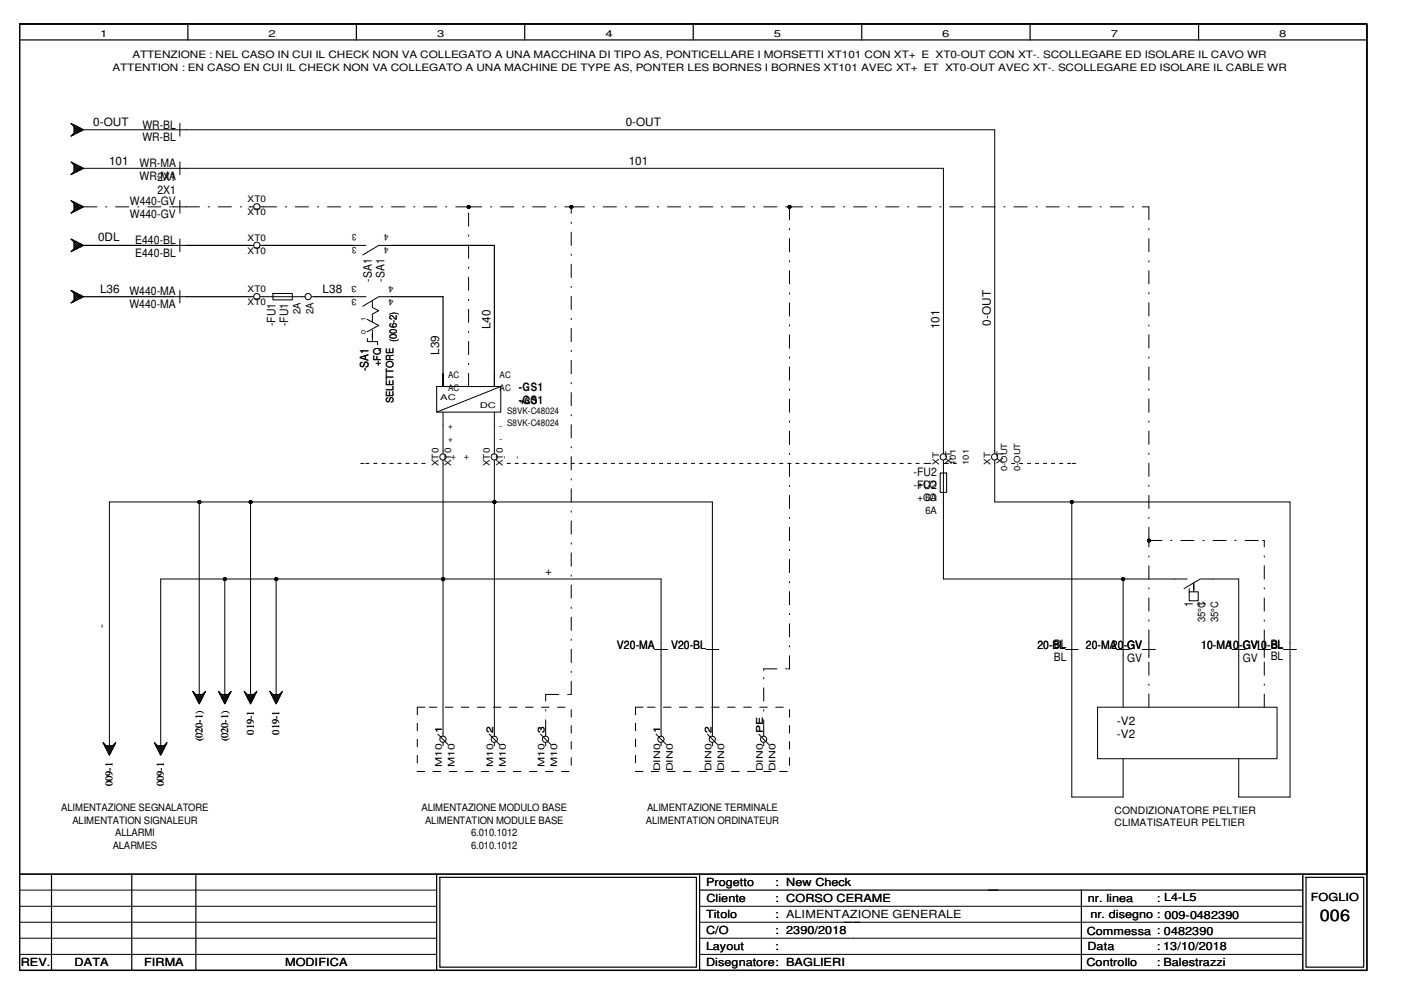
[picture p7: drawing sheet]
<svg xmlns="http://www.w3.org/2000/svg" width="297mm" height="210mm" viewBox="0 0 297 210" stroke-linecap="round" stroke-linejoin="round" font-family="sans-serif">
<path d="M4.1 5.1h285.7v200.6h-285.7zM276.2 185.3v20.4" fill="none" stroke="#000" stroke-width=".3"/>
<g fill="none" stroke="#000" stroke-width=".25">
<path d="M4.1 5.1h285.7v200.6h-285.7zM4.1 5.1h285.7v180.2h-285.7zM4.1 8.5h285.7M39.8 5.1v3.4M75.6 5.1v3.4M111.2 5.1v3.4M147 5.1v3.4M182.7 5.1v3.4M218.4 5.1v3.4M254.1 5.1v3.4M17.7 52h19.1M39.5 52h13.6"/>
<path d="M55.8 52h19.1M83.1 52h21.7v27.2M17.7 62.9h19.1M39.5 62.9h13.6M66.7 62.9h8.2M83.1 62.9h10.8v16.3M4.1 185.3h285.7M10.9 185.3v20.4M27.9 185.3v20.4M41.5 185.3v20.4M92.6 185.3v20.4M93.3 186h54.4v19.1h-54.4z"/>
<path d="M148.3 185.3v20.4M148.3 188.7h127.9M229.3 188.7v17M276.9 186h12.2v19.1h-12.2z"/>
</g>
<g fill="none" stroke="#000" stroke-width=".21">
<path d="M15 34.3l2.7 1.4-2.7 1.3 .7-.6v-1.4zM15 26.2l2.7 1.3-2.7 1.4 .7-.7v-1.4zM15.2 36.9v.1M15.2 28.8h.1M15.2 34.4v.1M15.2 26.2v.1M15.3 34.6l.1-.1 1.6 1.6 .5-.5M15.3 26.5l.1-.1 1.6 1.5 .5-.5M15.5 36.5l.2 .2M15.5 28.4l.2 .1M15.7 35.4l.5-.5 1 1M15.7 34.7l-.2 .1"/>
<path d="M15.7 35.2l1 1M15.7 35.6l.8 .7M15.7 36.3l.3 .3M15.7 27.3l.5-.5 1 1M15.7 26.5l-.2 .2M15.7 27l1 1M15.7 27.4l.8 .8M15.7 28.2l.3 .2M16 34.8l-.3 .3M16 26.6l-.3 .3M16.5 35.1l-.8 .7M16.5 26.9l-.8 .7"/>
<path d="M16.7 35.2l-1 1M16.7 27l-1 1M17.2 35.4l-1 1-.5-.5M17.2 27.3l-1 1-.5-.5M17.5 35.8l-.5-.5-1.6 1.5-.1-.1M17.5 27.6l-.5-.5-1.6 1.6-.1-.1M17.7 35.7h182.3v60.5M17.7 27.5h193.2v68.7M38.1 26.2v2.7M38.1 34.3v2.7M15 42.5l2.7 1.4-2.7 1.3 .7-.7v-1.3zM15 50.7l2.7 1.3-2.7 1.4 .7-.7v-1.3z"/>
<path d="M15.2 42.6h.1M15.2 45.1h.1M15.2 53.3h.1M15.2 50.7v.1M15.3 42.8l.1-.1 1.6 1.5 .5-.5M15.3 51l.1-.2 1.6 1.6 .5-.5M15.5 44.7l.2 .2M15.5 52.9l.2 .1M15.7 43.6l.5-.5 1 1M15.7 42.8l-.2 .2M15.7 43.3l1 1.1M15.7 43.7l.8 .8"/>
<path d="M15.7 44.5l.3 .2M15.7 51.7l.5-.5 1 1.1M15.7 51l-.2 .1M15.7 51.5l1 1M15.7 51.9l.8 .8M15.7 52.7l.3 .2M16 43l-.3 .2M16 51.1l-.3 .3M16.5 43.2l-.8 .8M16.5 51.4l-.8 .7M16.7 43.3l-1 1.1M16.7 51.5l-1 1"/>
<path d="M17.2 43.6l-1 1-.5-.5M17.2 51.8l-1 1-.5-.5M17.5 44l-.5-.5-1.6 1.5-.1-.1M17.5 52.2l-.5-.6-1.6 1.6-.1-.1M17.7 43.9h2.8M22.4 43.9h.2M24.5 43.9h2.8M29.2 43.9h.3M31.3 43.9h2.8M36 43.9h.2M36.4 43.9h5.9M36.8 52h2.7"/>
<path d="M38.1 42.5v2.7M38.1 50.7v2.7M44.2 43.9h.2M46.3 43.9h2.8M51 43.9h.2M52.8 43.9h1M53.1 52h.7M55.2 43.9h3.4M55.2 52h.6M60.5 43.9h.2M62.6 43.9h2.8M67.3 43.9h.3"/>
<path d="M69.4 43.9h2.8M74.1 43.9h.2M74.9 52h2.7M76.2 43.9h2.8M80.9 43.9h.2M83 43.9h2.8M83.1 52h-2.8l-3.4 2.1M87.7 43.9h.3M89.8 43.9h2.8M94.5 43.9h.2M96.6 43.9h5.5M99.4 43.9v.3"/>
<path d="M99.4 45.2v2.8M99.4 49.8v.3M99.4 51.9v2.9M99.4 56.6v.3M99.4 58.8v2.8M104 43.9h.3M106.1 43.9h2.8M110.8 43.9h.3M112.9 43.9h2.8M117.6 43.9h.3M119.8 43.9h4.1M121.1 43.9v1.3"/>
<path d="M121.1 47.1v.3M121.1 49.2v2.8M121.1 53.9v.2M121.1 56v2.8M125.8 43.9h.2M127.9 43.9h2.8M132.6 43.9h.2M134.7 43.9h2.8M139.4 43.9h.2M141.5 43.9h2.8M146.2 43.9h.2M148.3 43.9h2.8"/>
<path d="M153 43.9h.2M155.1 43.9h2.8M159.8 43.9h.2M161.9 43.9h2.8M166.6 43.9h.2M167 43.9h3.2M167.4 43.9v2.7M167.4 48.5v.2M167.4 50.6v2.8M167.4 55.3v.2M167.4 57.4v2.8M172 43.9h.3"/>
<path d="M174.2 43.9h2.7M178.9 43.9h.2M181 43.9h2.8M185.6 43.9h.3M187.8 43.9h2.8M192.4 43.9h.3M194.6 43.9h2.8M199.3 43.9h.2M201.4 43.9h2.8M206 43.9h.3M208.2 43.9h2.8M212.8 43.9h.3"/>
<path d="M215 43.9h2.8M219.7 43.9h.2M221.8 43.9h2.8M226.4 43.9h.3M228.6 43.9h2.8M233.3 43.9h.2M235.4 43.9h2.8M240.1 43.9h.2M242.2 43.9h1.4v2.7M243.6 48.5v.2M243.6 50.6v2.8M243.6 55.3v.2"/>
<path d="M243.6 57.4v2.8M15 61.6l2.7 1.3-2.7 1.4 .7-.7v-1.4zM15.2 64.1v.1M15.2 61.6h.1M15.3 61.8l.1-.1 1.6 1.6 .5-.5M15.5 63.8l.2 .1M15.7 62.6l.5-.5 1 1.1M15.7 61.9l-.2 .1M15.7 62.4l1 1M15.7 62.8l.8 .7M15.7 63.5l.3 .3M16 62l-.3 .2"/>
<path d="M16.5 62.3l-.8 .7M16.7 62.4l-1 1M17.2 62.7l-1 1-.5-.5M17.5 63l-.5-.5-1.6 1.6-.1-.1M36.8 62.9h2.7M38.1 61.6v2.7M53.1 62.9h.7M55.2 62.9h9.5M57.9 62.2h4.1v1.4h-4.1zM66 62.9h.7M74.9 62.9h2.7M77.8 67.7l2.5 1.3-2.5 1.4"/>
<path d="M77.9 71.8v.6h2.1v.7M78.9 63.7v1.5l1.4 .7-1.4 .7v1.6M78.9 70v2.4M83.1 62.9h-2.8l-3.4 2M93.9 79.2v2.8zM99.4 63.5v.2M99.4 65.6v2.8M99.4 70.2v.3M99.4 72.4v2.8M99.4 77v.3M99.4 79.2v2.8M104.8 79.2v2.8z"/>
<path d="M121.1 60.7v.3M121.1 62.8v2.8M121.1 67.5v.3M121.1 69.6v2.8M121.1 74.3v.2M121.1 76.4v2.8M167.4 62.1v.3M167.4 64.2v2.8M167.4 68.9v.2M167.4 71v2.8M167.4 75.7v.2M167.4 77.8v2.8"/>
<path d="M243.6 62.1v.2M243.6 64.2v2.8M243.6 68.9v.2M243.6 71v2.8M243.6 75.7v.2M243.6 77.8v2.8M76.5 98.3h.7M77.6 98.3h.6M79.2 98.3h.7M81 98.3h.7M82.7 98.3h.7M84.4 98.3h.6"/>
<path d="M86.1 98.3h.6M87.8 98.3h.6M89.4 98.3h.7M92.6 82h13.6v5.4h-13.6zM93.9 87.4v8.8M93.9 97.6v58.5M104.8 87.4v8.8M104.8 97.6v58.5M106.2 82l-13.6 5.4M107.5 98.3h.7M109.2 98.3h.7M110.9 98.3h.7"/>
<path d="M112.6 98.3h.7M114.3 98.3h.7M116 98.3h.7M117.7 98.3h.7M119.4 98.3h.7M121.1 81.1v.3M121.1 83.2v2.8M121.1 87.9v.3M121.1 90v2.8M121.1 94.7v.3M121.1 96.8v2.9M121.1 98.3h.7"/>
<path d="M122.8 98.3h.7M124.5 98.3h.7M126.2 98.3h.7M127.9 98.3h.7M129.6 98.3h.7M131.3 98.3h.7M133 98.3h.7M134.7 98.3h.7M136.4 98.3h.7M138.1 98.3h.7M139.8 98.3h.7M141.5 98.3h.7"/>
<path d="M143.2 98.3h.7M144.9 98.3h.7M146.6 98.3h.7M148.3 98.3h.7M150 98.3h.7M151.7 98.3h.7M153.4 98.3h.7M155.1 98.3h.7M156.8 98.3h.7M158.5 98.3h.7M160.2 98.3h.7M161.9 98.3h.7"/>
<path d="M163.6 98.3h.7M165.3 98.3h.7M167 98.3h.7M167.4 82.5v.3M167.4 84.6v2.8M167.4 89.3v.2M167.4 91.4v2.8M167.4 96.1v.3M167.4 98.2v2.8M168.7 98.3h.7M170.4 98.3h.7M172.1 98.3h.7"/>
<path d="M173.8 98.3h.7M175.5 98.3h.7M177.2 98.3h.7M178.9 98.3h.7M180.6 98.3h.7M182.3 98.3h.7M184 98.3h.7M185.7 98.3h.7M187.4 98.3h.7M189.1 98.3h.7M190.8 98.3h.7M192.5 98.3h.7"/>
<path d="M194.2 98.3h.7M195.9 98.3h1.4M200 98.3h1.1M200 97.6v25.2h51.7M202.1 98.3h.7M210.9 97.6v8.8h62.6v62.6h-10.9v-8.1M214.5 98.3h.6M216.2 98.3h.6M217.8 98.3h.7M219.5 98.3h.7M221.2 98.3h.7M222.9 98.3h.7"/>
<path d="M224.7 98.3h.6M226.4 98.3h.6M227.4 98.3h.6M243.6 82.5v.2M243.6 84.6v2.8M243.6 89.3v.2M243.6 91.4v2.8M243.6 96.1v.3M243.6 98.2v2.8M42.2 106.4v40.8M53.1 106.4v40.8M121.1 101.5v.3"/>
<path d="M121.1 103.6v2.8M121.1 108.3v.3M121.1 110.4v2.8M121.1 115.1v.3M121.1 117.2v2.9M167.4 102.9v.3M167.4 105v2.8M167.4 109.7v.2M167.4 111.8v2.8M167.4 116.5v.3M167.4 118.6v2.8M199.3 100.3h1.4v4.1h-1.4z"/>
<path d="M227.2 106.4v62.6h10.9v-8.1M243.6 114.6h2.8M243.6 102.9v.2M243.6 105v2.8M243.6 109.7v.2M243.6 111.8v4.2M243.6 117.9v.2M243.6 120v2.8M248.2 114.6h.3M250.4 114.6h2.7M255.1 114.6h.2M257.2 114.6h2.8"/>
<path d="M261.8 114.6h.3M264 114.6h2.8M267.7 114.6h.4v1.4M268.1 117.9v.2M268.1 120v2.8M47.7 122.8v24.4M58.5 122.8v24.4M121.1 121.9v.3M121.1 124v2.8M121.1 128.7v.3M121.1 130.9v2.7M121.1 135.5v.3"/>
<path d="M121.1 137.7v2.8M138.8 137.7h2.7M149.7 137.7h2.7M167.4 123.3v.3M167.4 125.4v2.8M167.4 130.1v.2M167.4 132.2v2.8M167.4 136.9v.3M167.4 139v2.8h-.4M225.9 137.7h2.7M236.8 137.7h2.7M238.1 122.8v27.1"/>
<path d="M242.2 137.7h2.7M243.6 124.6v.3M243.6 126.8v2.8M243.6 131.4v.3M243.6 133.6v5.8M251 124.8l3.5-2h8.1v27.1M252.1 124.8v2.6h1.9v-1.9h-1.9M253.1 123.6v1.9M261.2 137.7h2.8M266.7 137.7h2.7M268.1 124.6v.3M268.1 126.8v2.8"/>
<path d="M268.1 131.4v.3M268.1 133.6v5.8M272.1 137.7h2.8M21.8 157.4l.7 .7h1.4l.7-.7-1.4 2.7zM21.9 157.6h.1M22.1 157.7l-.1 .2M22.2 158.2l1.3 1.3M22.3 158.4l.2-.3 1.2 1.2M22.3 157.9l-.2 .2M22.4 158.6l.5-.5 .9 .9M22.6 158.9l.8 .9M22.9 159.7l.3 .3"/>
<path d="M23.6 159.4l-.5 .5M23.9 158.7l-.6-.6-.7 .8M24 158.6l-1.1 1M24 158l.2 .2M24 158.5l-.3-.4-1 1M24.2 157.8l.1 .1M24.3 157.9l-1.5 1.5M24.3 157.6l.1 .1M32.7 157.4l.7 .7h1.4l.6-.7-1.3 2.7zM32.8 157.6h.1M33 157.7l-.1 .2M33.1 158.2l1.3 1.3"/>
<path d="M33.2 158.4l.2-.3 1.1 1.2M33.2 157.9l-.1 .2M33.3 158.6l.5-.5 .9 .9M33.4 158.9l.9 .9M33.8 159.7l.4 .3M34.2 158.1l-.8 .8M34.2 158.1l.6 .6M34.5 159.4l-.6 .5M34.8 158.6l-1 1M34.8 158l.2 .2M34.9 158.5l-.3-.4-1 1M35 157.8l.2 .1"/>
<path d="M35.2 157.9l-1.5 1.5M35.2 157.6l.1 .1M40.8 146.6l.7 .6h1.4l.7-.6-1.4 2.7zM41 146.7h-.1M41.2 146.9l-.1 .1M41.2 147.3l1.3 1.3M41.3 147.5l.3-.3 1.1 1.2M41.4 147.1l-.2 .1M41.4 147.7l.5-.5 .9 .9M41.6 148l.8 .9M42 148.8l.3 .3M42.6 148.5l-.5 .5"/>
<path d="M43 147.8l-.7-.6-.7 .8M43 147.7l-1.1 1.1M43 147.2l.2 .1M43.1 147.6l-.4-.4-1 1.1M43.2 146.9l.1 .2M43.4 147l-1.6 1.5M43.4 146.8h.1M46.3 146.6l.7 .6h1.3l.7-.6-1.3 2.7zM46.4 146.7h.1M46.6 146.9l-.1 .1M46.6 147.3l1.4 1.3M46.8 147.5l.2-.3 1.1 1.2"/>
<path d="M46.8 147.1l-.2 .1M46.9 147.7l.5-.5 .9 .9M47 148l.9 .9M47.5 148.8l.2 .3M48 148.5l-.5 .5M48.4 147.8l-.6-.6-.8 .8M48.4 147.7l-1 1.1M48.5 147.2l.1 .1M48.5 147.6l-.3-.4-1 1.1M48.6 146.9l.2 .2M48.8 147l-1.5 1.5M48.8 146.8h.1"/>
<path d="M51.8 146.6l.6 .6h1.4l.7-.6-1.4 2.7zM51.9 146.7h-.1M52.1 146.9l-.2 .1M52.1 147.3l1.4 1.3M52.2 147.5l.2-.3 1.2 1.2M52.2 147.1l-.1 .1M52.3 147.7l.5-.5 .9 .9M52.5 148l.8 .9M53.5 148.5l-.5 .5M53.8 147.8l-.6-.6-.8 .8M53.9 147.7l-1 1.1 .3 .3M53.9 147.2l.2 .1"/>
<path d="M54 147.6l-.4-.4-1 1.1M54.1 146.9l.1 .2M54.3 147l-1.6 1.5M54.3 146.8h.1M57.2 146.6l.7 .6h1.3l.7-.6-1.4 2.7zM57.3 146.7h.1M57.5 146.9l-.1 .1M57.5 147.3l1.4 1.3M57.7 147.5l.2-.3 1.1 1.2M57.7 147.1l-.2 .1M57.8 147.7l.5-.5 .8 .9M58 148l.8 .9"/>
<path d="M58.3 148.8l.3 .3M58.9 148.5l-.5 .5M59.3 147.8l-.6-.6-.8 .8M59.3 147.7l-1 1.1M59.3 147.2l.2 .1M59.4 147.6l-.3-.4-1.1 1.1M59.5 146.9l.1 .2M59.7 147l-1.5 1.5M59.7 146.8h.1M88.5 153.3v1.6M88.5 156.7v1.6M90.1 149.9h-1.6v1.7"/>
<path d="M91 149.9h1.6M92.8 155.7l2.2 2.2M93.9 157.4v.7M94.4 149.9h1.6M97.8 149.9h1.6M101.2 149.9h1.6M103.7 155.7l2.2 2.2M104.6 149.9h1.6M104.8 157.4v.7M108 149.9h1.6M111.4 149.9h1.6M114.6 155.7l2.2 2.2"/>
<path d="M114.8 149.9h1.6M115.7 150.5v.2M115.7 152.6v3.5M115.7 157.4v.7M118.2 149.9h1.6M118.5 147.2h-2.8v1.4M120.4 147.2h.2M121.1 142.3v.3M121.1 144.4v2.8h-.3M121.1 150.5v1.6M121.1 153.8v1.6M121.1 157.2v1.6"/>
<path d="M134.7 153.3v1.6M134.7 156.7v1.6M136.4 149.9h-1.7v1.7M137.3 149.9h1.6M139.1 155.7l2.2 2.2M140.2 156.1v-33.3h-106.1v35.3M140.2 157.4v.7M140.7 149.9h1.6M144.1 149.9h1.6M147.5 149.9h1.6M150 155.7l2.1 2.2M150.9 149.9h1.6"/>
<path d="M151 156.1v-49.7h-127.8v51.7M151 157.4v.7M154.3 149.9h1.6M157.7 149.9h1.6M160.9 155.7l2.1 2.2M161.1 149.9h1.6M161.9 143.7v.2M161.9 145.8v2.8M161.9 150.5v.2M161.9 152.6v3.5M161.9 157.4v.7M164.5 149.9h1.6"/>
<path d="M164.7 141.8h-2.8v.4M166.6 141.8h.2M167.4 150.5v1.6M167.4 153.8v1.6M167.4 157.2v1.6M232.7 149.9h38.1v11h-38.1zM243.6 140.4v2.8M243.6 145v.3M243.6 147.2v2.7M268.1 140.4v2.8M268.1 145v.3M268.1 147.2v2.7"/>
<path d="M88.5 160.1v1.7M88.5 163.5l1.5 .1M91.8 163.6h1.6M95.2 163.6h1.7M98.6 163.6h1.6M102 163.6h1.6M105.4 163.6h1.7M108.8 163.6h1.6M112.2 163.6h1.6M115.7 163.6h1.6M119 163.6h1.6M121.1 160.7v1.6"/>
<path d="M134.7 163.5l1.6 .1M134.7 160.1v1.7M138.1 163.6h1.6M141.5 163.6h1.6M144.9 163.6h1.6M148.3 163.6h1.6M151.7 163.6h1.6M155.1 163.6h1.6M158.5 163.6h1.6M161.9 163.6h1.6M165.3 163.6h1.6M167.4 160.7v1.6"/>
<path d="M4.1 195.5h88.5M4.1 198.9h88.5M4.1 192.2h88.5M4.1 188.7h88.5M148.3 195.5h127.9M148.3 198.9h127.9M148.3 192.2h127.9M4.1 202.4h88.5M148.3 202.4h127.9"/>
<circle cx="54.5" cy="52" r=".66"/>
<circle cx="54.5" cy="43.8" r=".66"/>
<circle cx="99.4" cy="43.9" r=".32"/>
<circle cx="121.1" cy="43.9" r=".32"/>
<circle cx="167.4" cy="43.9" r=".32"/>
<circle cx="54.5" cy="62.9" r=".66"/>
<circle cx="65.3" cy="62.9" r=".66"/>
<circle cx="93.9" cy="96.9" r=".66"/>
<circle cx="104.8" cy="96.9" r=".66"/>
<circle cx="200" cy="96.9" r=".66"/>
<circle cx="210.9" cy="96.9" r=".66"/>
<circle cx="42.3" cy="106.4" r=".32"/>
<circle cx="53.1" cy="106.4" r=".32"/>
<circle cx="104.8" cy="106.4" r=".32"/>
<circle cx="227.3" cy="106.4" r=".32"/>
<circle cx="243.6" cy="114.6" r=".32"/>
<circle cx="47.7" cy="122.8" r=".32"/>
<circle cx="58.6" cy="122.8" r=".32"/>
<circle cx="94" cy="122.8" r=".32"/>
<circle cx="238.1" cy="122.8" r=".32"/>
<circle cx="93.9" cy="156.7" r=".66"/>
<circle cx="104.8" cy="156.7" r=".66"/>
<circle cx="115.7" cy="156.7" r=".66"/>
<circle cx="140.1" cy="156.7" r=".66"/>
<circle cx="151" cy="156.7" r=".66"/>
<circle cx="161.9" cy="156.7" r=".66"/>
</g>
<g fill="#000">
<circle cx="99.4" cy="43.9" r=".32"/>
<circle cx="121.1" cy="43.9" r=".32"/>
<circle cx="167.4" cy="43.9" r=".32"/>
<circle cx="42.3" cy="106.4" r=".32"/>
<circle cx="53.1" cy="106.4" r=".32"/>
<circle cx="104.8" cy="106.4" r=".32"/>
<circle cx="227.3" cy="106.4" r=".32"/>
<circle cx="243.6" cy="114.6" r=".32"/>
<circle cx="47.7" cy="122.8" r=".32"/>
<circle cx="58.6" cy="122.8" r=".32"/>
<circle cx="94" cy="122.8" r=".32"/>
<circle cx="238.1" cy="122.8" r=".32"/>
</g>
<text font-size="3.4" x="279.8" y="195.2">006</text>
<g font-size="2.5">
<text x="19.8" y="26.7">0-OUT</text>
<text x="30.2" y="27.3">WR-BL</text>
<text x="30.2" y="30">WR-BL</text>
<text x="132.7" y="26.7">0-OUT</text>
<text x="23.1" y="34.9">101</text>
<text x="29.5" y="35.4">WR-MA</text>
<text x="133.3" y="34.9">101</text>
<text x="29.5" y="38.1">WR-MA</text>
<text x="33.4" y="38.4">2X1</text>
<text x="33.4" y="41.1">2X1</text>
<text x="27.6" y="43.6">W440-GV</text>
<text x="27.6" y="46.3">W440-GV</text>
<text x="20.8" y="51.2">0DL</text>
<text x="28.7" y="51.7">E440-BL</text>
<text x="28.7" y="54.4">E440-BL</text>
<text x="78.8" y="59.7" transform="rotate(-90 78.8 59.7)">-SA1</text>
<text x="81.5" y="59.7" transform="rotate(-90 81.5 59.7)">-SA1</text>
<text x="21.2" y="62.1">L36</text>
<text x="27.4" y="62.6">W440-MA</text>
<text x="27.4" y="65.3">W440-MA</text>
<text x="68.4" y="62.1">L38</text>
<text x="58.4" y="69.2" transform="rotate(-90 58.4 69.2)">-FU1</text>
<text x="61.1" y="69.2" transform="rotate(-90 61.1 69.2)">-FU1</text>
<text x="104" y="69.8" transform="rotate(-90 104 69.8)">L40</text>
<text x="199.2" y="69.8" transform="rotate(-90 199.2 69.8)">101</text>
<text x="210.1" y="69" transform="rotate(-90 210.1 69)">0-OUT</text>
<text x="93.1" y="75.2" transform="rotate(-90 93.1 75.2)">L39</text>
<text x="78.1" y="78.7" transform="rotate(-90 78.1 78.7)">-SA1</text>
<text x="110" y="83">-GS1</text>
<text x="110" y="85.7">-GS1</text>
<text x="193.7" y="100.8">-FU2</text>
<text x="193.7" y="103.6">-FU2</text>
<text x="115.6" y="121.9">+</text>
<text x="252.9" y="128.7" transform="rotate(-90 252.9 128.7)">1</text>
<text x="255.7" y="128.7" transform="rotate(-90 255.7 128.7)">1</text>
<text x="22.3" y="133.1" transform="rotate(-90 22.3 133.1)">-</text>
<text x="130.8" y="137.6">V20-MA</text>
<text x="142.3" y="137.6">V20-BL</text>
<text x="220" y="137.6">20-BL</text>
<text x="223.4" y="137.4">BL</text>
<text x="230.2" y="137.6">20-MA20-GV</text>
<text x="239" y="137.6">GV</text>
<text x="254.7" y="137.6">10-MA10-GV10-BL</text>
<text x="263.5" y="137.6">GV</text>
<text x="269.4" y="137.3">BL</text>
<text x="223.4" y="140.1">BL</text>
<text x="239" y="140.3">GV</text>
<text x="263.5" y="140.3">GV</text>
<text x="269.4" y="140">BL</text>
<text x="236.8" y="153.7">-V2</text>
<text x="236.8" y="156.4">-V2</text>
</g>
<g font-size="2.4">
<text x="149.7" y="187.9">Progetto</text>
<text x="149.8" y="191.3">Cliente</text>
<text x="164.3" y="187.9">: New Check</text>
<text x="164.3" y="191.3">: CORSO CERAME</text>
<text x="230.6" y="191.3">nr. linea</text>
<text x="245.3" y="191.3">: L4-L5</text>
<text x="277.9" y="191">FOGLIO</text>
<text x="149.7" y="194.7">Titolo</text>
<text x="164.3" y="194.7">: ALIMENTAZIONE GENERALE</text>
<text x="231.2" y="194.6">nr. disegno : 009-0482390</text>
<text x="149.7" y="201.5">Layout</text>
<text x="149.7" y="198.1">C/O</text>
<text x="164.3" y="198.1">: 2390/2018</text>
<text x="164.3" y="201.5">:</text>
<text x="230.4" y="198.3">Commessa : 0482390</text>
<text x="230.5" y="201.5">Data</text>
<text x="245.3" y="201.5">: 13/10/2018</text>
<text x="4.4" y="204.9">REV.</text>
<text x="15.8" y="204.9">DATA</text>
<text x="30.6" y="204.9">FIRMA</text>
<text x="60.4" y="204.9">MODIFICA</text>
<text x="149.7" y="204.9">Disegnatore: BAGLIERI</text>
<text x="230.3" y="204.9">Controllo</text>
<text x="245.3" y="204.9">: Balestrazzi</text>
<text x="246.7" y="204.9">Balestrazzi</text>
</g>
<g font-size="2.2">
<text x="23.8" y="15">ATTENTION : EN CASO EN CUI IL CHECK NON VA COLLEGATO A UNA MACHINE DE TYPE AS, PONTER LES BORNES I BORNES XT101 AVEC XT+ ET XT0-OUT AVEC XT-. SCOLLEGARE ED ISOLARE IL CABLE WR</text>
<text x="28.1" y="12.3">ATTENZIONE : NEL CASO IN CUI IL CHECK NON VA COLLEGATO A UNA MACCHINA DI TIPO AS, PONTICELLARE I MORSETTI XT101 CON XT+ E XT0-OUT CON XT-. SCOLLEGARE ED ISOLARE IL CAVO WR</text>
<text x="63.7" y="66.7" transform="rotate(-90 63.7 66.7)">2A</text>
<text x="66.5" y="66.7" transform="rotate(-90 66.5 66.7)">2A</text>
<text x="80.7" y="77.7" transform="rotate(-90 80.7 77.7)">+FQ</text>
<text x="84.1" y="72.5" transform="rotate(-90 84.1 72.5)">(006-2)</text>
<text x="83.4" y="85.5" transform="rotate(-90 83.4 85.5)">SELETTORE</text>
<text x="194.6" y="103.4">+CO</text>
<text x="194.6" y="106.2">+CO</text>
<text x="196.3" y="106.2">6A</text>
<text x="196.3" y="108.9">6A</text>
<text x="255.5" y="131.9" transform="rotate(-90 255.5 131.9)">35°C</text>
<text x="258.3" y="131.9" transform="rotate(-90 258.3 131.9)">35°C</text>
<text x="53.8" y="155.7" transform="rotate(-90 53.8 155.7)">019-1</text>
<text x="59.2" y="155.7" transform="rotate(-90 59.2 155.7)">019-1</text>
<text x="42.9" y="157.2" transform="rotate(-90 42.9 157.2)">(020-1)</text>
<text x="48.3" y="157.2" transform="rotate(-90 48.3 157.2)">(020-1)</text>
<text x="23.9" y="166.6" transform="rotate(-90 23.9 166.6)">009-1</text>
<text x="34.8" y="166.6" transform="rotate(-90 34.8 166.6)">009-1</text>
<text x="13" y="171.9">ALIMENTAZIONE SEGNALATORE</text>
<text x="89.4" y="171.9">ALIMENTAZIONE MODULO BASE</text>
<text x="137.2" y="171.9">ALIMENTAZIONE TERMINALE</text>
<text x="236.3" y="172.5">CONDIZIONATORE PELTIER</text>
<text x="15.4" y="174.6">ALIMENTATION SIGNALEUR</text>
<text x="24.4" y="177.3">ALLARMI</text>
<text x="90.1" y="174.6">ALIMENTATION MODULE BASE</text>
<text x="99.9" y="177.3">6.010.1012</text>
<text x="136.9" y="174.6">ALIMENTATION ORDINATEUR</text>
<text x="236.3" y="175.2">CLIMATISATEUR PELTIER</text>
<text x="23.9" y="180">ALARMES</text>
<text x="99.9" y="180">6.010.1012</text>
</g>
<g font-size="2">
<text x="21.2" y="7.8">1</text>
<text x="56.9" y="7.8">2</text>
<text x="92.7" y="7.8">3</text>
<text x="128.4" y="7.8">4</text>
<text x="164.1" y="7.8">5</text>
<text x="199.8" y="7.8">6</text>
<text x="235.5" y="7.8">7</text>
<text x="271.2" y="7.8">8</text>
</g>
<g font-size="1.9">
<text x="52.5" y="42.9">XT0</text>
<text x="52.5" y="45.6">XT0</text>
<text x="52.5" y="51.1">XT0</text>
<text x="52.5" y="53.8">XT0</text>
<text x="75.6" y="52.4" transform="rotate(180 75.6 52.4)">3</text>
<text x="75.6" y="49.7" transform="rotate(180 75.6 49.7)">3</text>
<text x="82.4" y="52.4" transform="rotate(180 82.4 52.4)">4</text>
<text x="82.4" y="49.7" transform="rotate(180 82.4 49.7)">4</text>
<text x="52.5" y="61.9">XT0</text>
<text x="52.5" y="64.7">XT0</text>
<text x="75.6" y="63.3" transform="rotate(180 75.6 63.3)">3</text>
<text x="75.6" y="60.6" transform="rotate(180 75.6 60.6)">3</text>
<text x="83.4" y="63.3" transform="rotate(180 83.4 63.3)">4</text>
<text x="83.4" y="60.6" transform="rotate(180 83.4 60.6)">4</text>
<text x="95" y="80.2">AC</text>
<text x="95" y="82.9">AC</text>
<text x="105.9" y="80.2">AC</text>
<text x="105.9" y="82.9">AC</text>
<text x="107.5" y="87.7">S8VK-C48024</text>
<text x="110.3" y="85.6">+CO</text>
<text x="95" y="91.1">+</text>
<text x="95" y="93.8">+</text>
<text x="105.9" y="91.1">-</text>
<text x="105.9" y="93.8">-</text>
<text x="107.5" y="90.4">S8VK-C48024</text>
<text x="93" y="98.9" transform="rotate(-90 93 98.9)">XT0</text>
<text x="95.7" y="98.9" transform="rotate(-90 95.7 98.9)">XT0</text>
<text x="103.8" y="98.9" transform="rotate(-90 103.8 98.9)">XT0</text>
<text x="106.6" y="98.9" transform="rotate(-90 106.6 98.9)">XT0</text>
<text x="199.1" y="98.6" transform="rotate(-90 199.1 98.6)">XT</text>
<text x="201.8" y="98.3" transform="rotate(-90 201.8 98.3)">XT</text>
<text x="210" y="98.6" transform="rotate(-90 210 98.6)">XT</text>
<text x="212.7" y="98.3" transform="rotate(-90 212.7 98.3)">XT</text>
<text x="93.7" y="155.4" transform="rotate(-90 93.7 155.4)">1</text>
<text x="104.6" y="155.4" transform="rotate(-90 104.6 155.4)">2</text>
<text x="115.4" y="155.4" transform="rotate(-90 115.4 155.4)">3</text>
<text x="140" y="155.4" transform="rotate(-90 140 155.4)">1</text>
<text x="150.8" y="155.4" transform="rotate(-90 150.8 155.4)">2</text>
<text x="161.7" y="155.4" transform="rotate(-90 161.7 155.4)">PE</text>
<text x="93.7" y="162.7" transform="rotate(-90 93.7 162.7)">M10</text>
<text x="96.4" y="162.7" transform="rotate(-90 96.4 162.7)">M10</text>
<text x="104.6" y="162.7" transform="rotate(-90 104.6 162.7)">M10</text>
<text x="107.3" y="162.7" transform="rotate(-90 107.3 162.7)">M10</text>
<text x="115.4" y="162.7" transform="rotate(-90 115.4 162.7)">M10</text>
<text x="118.1" y="162.7" transform="rotate(-90 118.1 162.7)">M10</text>
<text x="140" y="163.5" transform="rotate(-90 140 163.5)">DIN0</text>
<text x="142.7" y="163.5" transform="rotate(-90 142.7 163.5)">DIN0</text>
<text x="150.8" y="163.5" transform="rotate(-90 150.8 163.5)">DIN0</text>
<text x="153.5" y="163.5" transform="rotate(-90 153.5 163.5)">DIN0</text>
<text x="161.7" y="163.5" transform="rotate(-90 161.7 163.5)">DIN0</text>
<text x="164.4" y="163.5" transform="rotate(-90 164.4 163.5)">DIN0</text>
</g>
<g font-size="1.8">
<text x="96.6" y="97.5" transform="rotate(-90 96.6 97.5)">+</text>
<text x="99.3" y="97.5" transform="rotate(-90 99.3 97.5)">+</text>
<text x="107.4" y="97.2" transform="rotate(-90 107.4 97.2)">-</text>
<text x="110.2" y="97.2" transform="rotate(-90 110.2 97.2)">-</text>
<text x="202.7" y="98.6" transform="rotate(-90 202.7 98.6)">101</text>
<text x="205.4" y="98.6" transform="rotate(-90 205.4 98.6)">101</text>
<text x="213.6" y="99.9" transform="rotate(-90 213.6 99.9)">0-OUT</text>
<text x="216.3" y="99.9" transform="rotate(-90 216.3 99.9)">0-OUT</text>
</g>
<g font-size="1.7">
<text x="93.3" y="84.8">AC</text>
<text x="101.7" y="86.4">DC</text>
</g>
<g font-size="1.4">
<text x="77.6" y="70.8" transform="rotate(-90 77.6 70.8)">0</text>
<text x="77.6" y="68.1" transform="rotate(-90 77.6 68.1)">1</text>
</g>
</svg>
